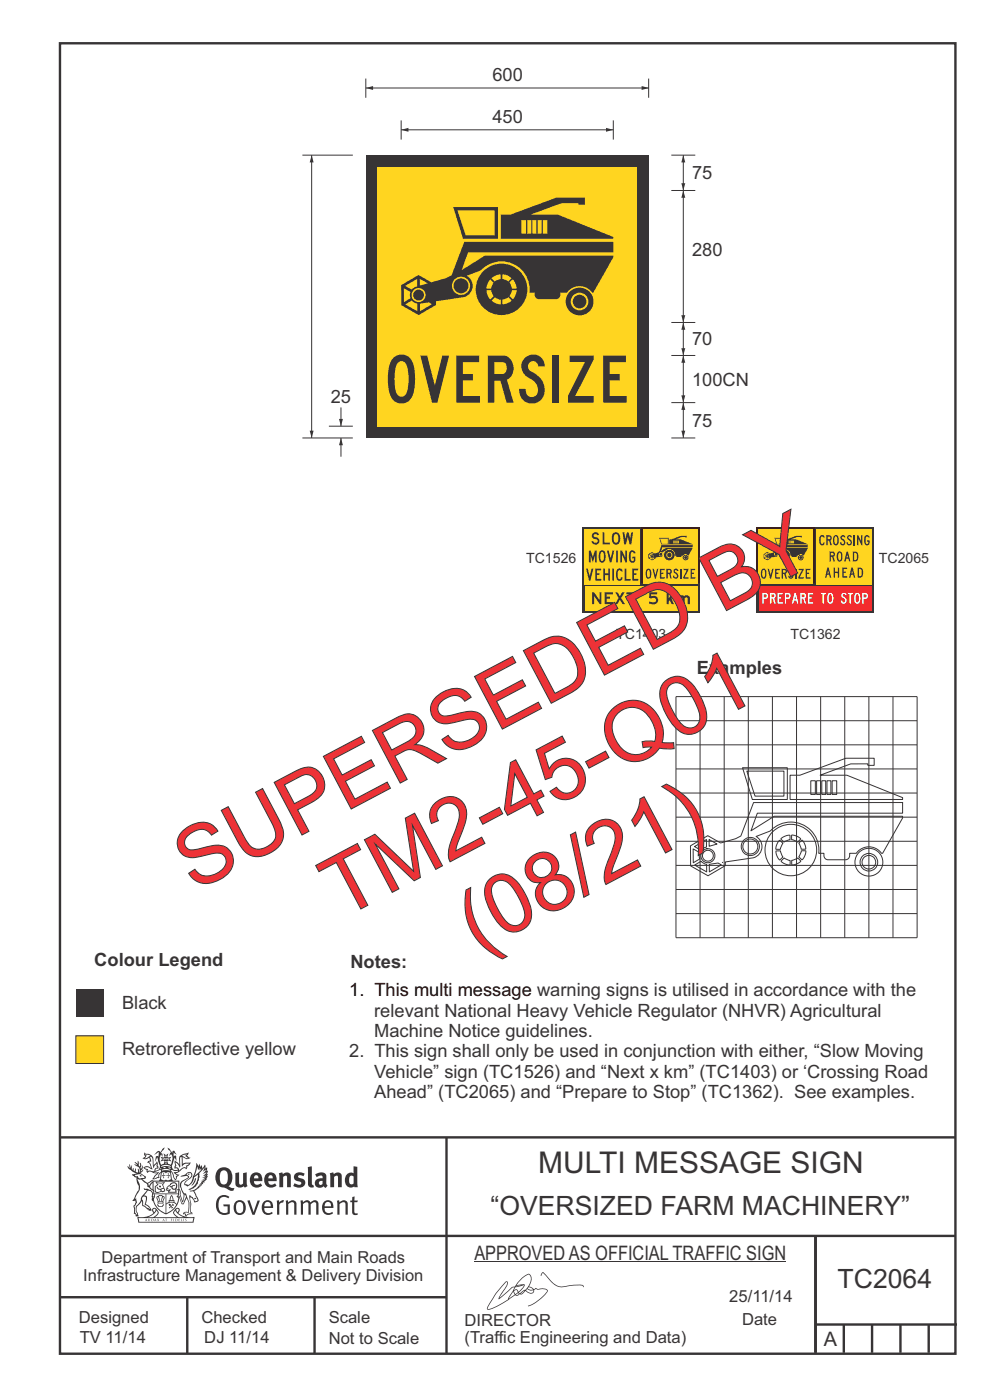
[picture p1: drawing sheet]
<svg xmlns="http://www.w3.org/2000/svg" width="210mm" height="297mm" viewBox="0 0 210 297" stroke-linecap="round" stroke-linejoin="round" font-family="sans-serif">
<g fill="none" stroke="#373435" stroke-width=".51">
<path d="M12.7 9.2h190v278h-190zM12.7 241.3h190M94.7 241.4v45.8M12.7 275.2h82M12.7 262.2h190.1M39.7 275.2v12M66.7 275.2v12M173 262.1v24.9M173 281h30M179 281v6M185 281v6M191 281v6"/>
<path d="M197 281v6"/>
</g>
<path d="M100.6 267.7h66.2" fill="none" stroke="#373435" stroke-width=".21"/>
<g fill="#373435">
<path d="M47 248.4a2.55 2.55 0 0 0 0 2.7l.3 .2a.81 .81 0 0 0 1-1v-.5a1.04 1.04 0 0 0-1.1-1.5zM46.3 248.1a1.82 1.82 0 0 1 2.1-.2 1.82 1.82 0 0 1 .9 1.8 2.29 2.29 0 0 1-.8 2l.7 .3h.5l-.2 .6a2.87 2.87 0 0 1-2-.7 2.12 2.12 0 0 1-1.7-3.1z" fill-rule="evenodd"/>
<path d="M49.9 248.9l.8-.2v2a.46 .46 0 0 0 .3 .6 .46 .46 0 0 0 .6-.3v-2.1l.7-.2v2.4l.2 .5-.5 .3-.3-.3a1.02 1.02 0 0 1-1.2 .3 1.02 1.02 0 0 1-.6-1.1z" fill-rule="evenodd"/>
<path d="M54 249.5l-.1 .5h.9a.49 .49 0 0 0-.2-.6 .49 .49 0 0 0-.6 .1zM53.4 249.1a1.34 1.34 0 0 1 1.6-.2 1.34 1.34 0 0 1 .6 1.5v.2h-1.7a.77 .77 0 0 0 .5 .8 .77 .77 0 0 0 .9-.4l.3 .5a1.59 1.59 0 0 1-2 .2 1.59 1.59 0 0 1-.5-2.1z" fill-rule="evenodd"/>
<path d="M57 249.5l-.1 .5h1a.49 .49 0 0 0-.2-.6 .49 .49 0 0 0-.7 .1zM56.4 249.1a1.34 1.34 0 0 1 1.6-.2 1.34 1.34 0 0 1 .7 1.5v.2h-1.8a.77 .77 0 0 0 .5 .8 .77 .77 0 0 0 .9-.4l.4 .5a1.59 1.59 0 0 1-2.1 .2 1.59 1.59 0 0 1-.5-2.1z" fill-rule="evenodd"/>
<path d="M59.2 248.9l.7-.2 .1 .4a.95 .95 0 0 1 1-.3 .95 .95 0 0 1 .7 .8v2.3h-.8v-2.3a.46 .46 0 0 0-.8 .1v2.2h-.8z" fill-rule="evenodd"/>
<path d="M62.6 249.1a1.75 1.75 0 0 1 2-.1l-.2 .5-.6-.2a.43 .43 0 0 0-.6 .3l.4 .3a1.04 1.04 0 0 1 1.2 1.1 1.04 1.04 0 0 1-1.4 1l-1.2-.4 .3-.6 1 .4 .4-.4a.88 .88 0 0 0-1-.5l-.4-.2-.1-.4z" fill-rule="evenodd"/>
<path d="M65.3 247.6l.8-.2 .1 3.8 .3 .2 .1 .4a.88 .88 0 0 1-1 0 .88 .88 0 0 1-.3-1z" fill-rule="evenodd"/>
<path d="M67.8 250.6a.43 .43 0 0 0-.1 .7 .43 .43 0 0 0 .7-.1v-.7zM66.8 249.1a1.7 1.7 0 0 1 2.4 .1v1.9l.3 .4-.4 .5-.5-.4a1.03 1.03 0 0 1-1.7-.1 1.03 1.03 0 0 1 .8-1.5h.7v-.4a.8 .8 0 0 0-1.2 .1z" fill-rule="evenodd"/>
<path d="M70 248.9l.7-.2 .1 .4a.95 .95 0 0 1 1-.3 .95 .95 0 0 1 .7 .8v2.3h-.8v-2.3a.46 .46 0 0 0-.8 .1v2.2h-.8z" fill-rule="evenodd"/>
<path d="M74.3 249.5a1.48 1.48 0 0 0 0 1.7h.5l.2-.1v-1.5l-.3-.2zM75 247.4l.8 .1 .1 4.4h-.7l-.1-.2a1.26 1.26 0 0 1-1.4 0 1.26 1.26 0 0 1-.5-1.3 1.29 1.29 0 0 1 .4-1.4 1.29 1.29 0 0 1 1.4-.1z" fill-rule="evenodd"/>
<path d="M46.4 253.9a1.72 1.72 0 0 1 2.3 0l-.3 .3a1.24 1.24 0 0 0-1.4-.2 1.24 1.24 0 0 0-.6 1.4 1.49 1.49 0 0 0 1.2 1.9l.7-.1v-1.3h-.8l-.1-.4h1.3v1.9a1.93 1.93 0 0 1-2.2 0 1.93 1.93 0 0 1-.7-2.2l.2-.8z" fill-rule="evenodd"/>
<path d="M50.4 255.1a1.65 1.65 0 0 0 .2 2.2 .99 .99 0 0 0 1-1.4 .78 .78 0 0 0-.4-.8 .78 .78 0 0 0-.8 0zM50 254.9a1.33 1.33 0 0 1 1.6-.1 1.33 1.33 0 0 1 .5 1.4 1.31 1.31 0 0 1-1.3 1.6 1.31 1.31 0 0 1-1.2-1.6v-.6z" fill-rule="evenodd"/>
<path d="M52.5 254.7l.4-.1 .9 2.6 .8-2.5h.5l-1.1 3h-.5z" fill-rule="evenodd"/>
<path d="M56.3 255.2l-.2 .7h1.3a.7 .7 0 0 0-.3-.8 .7 .7 0 0 0-.8 .1zM55.9 255a1.22 1.22 0 0 1 1.5-.2 1.22 1.22 0 0 1 .5 1.5h-1.8a.93 .93 0 0 0 .5 1 .93 .93 0 0 0 1.1-.2l.2 .3a1.43 1.43 0 0 1-1.8 .1 1.43 1.43 0 0 1-.6-1.7z" fill-rule="evenodd"/>
<path d="M58.7 254.7l.4-.1 .1 .5 .4-.4 .6-.1-.2 .5a.66 .66 0 0 0-.8 .7v1.9h-.4z" fill-rule="evenodd"/>
<path d="M60.6 254.7l.4-.1 .1 .5a.94 .94 0 0 1 1-.5 .94 .94 0 0 1 .8 .8v2.3h-.5l-.1-2.5a.81 .81 0 0 0-1.2 .3v2.2h-.4z" fill-rule="evenodd"/>
<path d="M63.7 254.7l.5-.1 .1 .5 .4-.3a.78 .78 0 0 1 1.1 .3 .9 .9 0 0 1 1-.5 .9 .9 0 0 1 .8 .8v2.3h-.5l-.1-2.5a.67 .67 0 0 0-1.1 .3v2.2h-.5v-2.4l-.4-.3-.7 .4v2.3h-.5z" fill-rule="evenodd"/>
<path d="M69 255.2l-.1 .7h1.3a.7 .7 0 0 0-.3-.8 .7 .7 0 0 0-.9 .1zM68.7 255a1.22 1.22 0 0 1 1.5-.2 1.22 1.22 0 0 1 .5 1.5h-1.8a.93 .93 0 0 0 .4 1 .93 .93 0 0 0 1.2-.2l.1 .3a1.44 1.44 0 0 1-1.7 .1 1.44 1.44 0 0 1-.6-1.7z" fill-rule="evenodd"/>
<path d="M71.4 254.7l.5-.1 .1 .5a.94 .94 0 0 1 1-.5 .94 .94 0 0 1 .8 .8v2.3h-.5l-.1-2.5a.81 .81 0 0 0-1.2 .3v2.2h-.4z" fill-rule="evenodd"/>
<path d="M74.7 253.9l.5-.1v.9h.7l-.1 .3h-.6v2.2l.1 .2h.5l.1 .3a.75 .75 0 0 1-1.2-.6v-2.1h-.4v-.3h.4z" fill-rule="evenodd"/>
<path d="M30.8 244.9l1.1 .3-.9 .5h-.4l.6-.5zM31.8 245.4h.2a2.44 2.44 0 0 1 .4 1.9l.1 .5 .7-1-.1 .6 .3 .3a.57 .57 0 0 0-.6 .7l-1-.1-.5 .2 .2-.5-.8-.3 .7-.1 .9 .5 .1-.1-.6-1.3-.2-.2h.5zM30.7 244.4l-.1 .5 .2 .4-.6 .4a1.04 1.04 0 0 0 1.4-.1l.2 .6-.3 .1-.2 .4a.94 .94 0 0 1 .8 1.1l-.2-.1a1.16 1.16 0 0 0-1.5-.1l.3 .4 .4 .2 .1 .5 .2 .1 .1-.2a.94 .94 0 0 1 1.1 .2l.8 .1-1.2 1.2a1.13 1.13 0 0 0 1.2-.2l.4-.1-.1-.4 .5-.8a.83 .83 0 0 0-.6 1.1l-.3-.1-.7 .4 1.1-1.4-.5 .1-.5-.1 1.3-.5-.1-.1-.9 .4v-.3l.2-.2 .3 .1 .1-.3-.2-.4v-.6l-.1-.4-.7 1v-.7a1.42 1.42 0 0 0-1.6-1.8z" fill-rule="evenodd"/>
<path d="M38.5 245.2l.5-.2 .7-.1-.6 .3 .8 .5h-.3zM38.3 245.5l.2-.1 .1 2a1.69 1.69 0 0 1 1.6-.6l-.8 .5 .1 .5a1.1 1.1 0 0 0-1.5 .6l-.1-.5-.2-.2h-.5l.3-.4-.3-.7a1.42 1.42 0 0 1 .8 1.1l.2-.1zM37.1 246.2l.1 1-.2 .3 .1 .4h.5l.1 .2a.96 .96 0 0 1-1.1-.1l-.1 .1a1.06 1.06 0 0 0 1.3 .2v.1a.72 .72 0 0 1-1 .2l.3 .5 .6 .2-.4 .2-.1 .6-.2-.3-.4-1.1-.4-.4 .4 .9a1.54 1.54 0 0 0 .7 1.2l.2-.3a.58 .58 0 0 1 .4-.8l.2-.1h-.3l-.5-.3 .9-.5a.93 .93 0 0 1 1.2-.5v.2l.2-.2 .1-.5a.99 .99 0 0 0 .7-.8l-1.3 .1-.3 .2-.1-1.4 .9 .4 .9-.3h-.4l-.5-.4 .4-.7-.6 .2a1.46 1.46 0 0 0-1.4 2.1v.4l-.2-.4z" fill-rule="evenodd"/>
<path d="M35.6 248.9l.2 .1-.1 .3 .4 .1h-.4v.6l-.1-.6h-.3l.3-.1z" fill-rule="evenodd"/>
<path d="M34.6 248.9l.2 .1v.3l.3 .1h-.3l-.1 .6v-.6h-.4l.4-.1z" fill-rule="evenodd"/>
<path d="M34.3 248.8a.57 .57 0 0 1 .9 .2 .57 .57 0 0 1 .9-.2l.2 1.4h-.2a.57 .57 0 0 1-.9 0 .69 .69 0 0 1-1.1 0zM34.2 248.1l-.3 2.1-.2 .4h3l-.2-.4-.3-2.1h-.2v.2l-.8-.1-.8 .1v-.2z" fill-rule="evenodd"/>
<path d="M34.2 252.4a.3 .3 0 0 0 .6 0 .3 .3 0 0 0-.6 0zM33.3 250.9l.3 .3-.3 .4a.79 .79 0 0 0 0 1.3l.8-.2-.1-.3a.55 .55 0 0 1-.7-.6l.1-.1 .2 .3 .3 .2 .8-.2-.4-.7 .4-.4-.7 .2zM33 250.7l1.1 .2 .9-.2-.4 .6 .4 1.2a.56 .56 0 0 1-.8 .3l-.2 .1a.73 .73 0 0 1-.9 .1 .73 .73 0 0 1-.3-1v-.4l.6-.4z" fill-rule="evenodd"/>
<path d="M35.6 251.8l.7-.4a.58 .58 0 0 1 1-.1 .58 .58 0 0 1-.4 .9l-.3-.3a.43 .43 0 0 1 .6-.4 .57 .57 0 0 0-.8 .2l-.2-.1-.3 .1 .4 .2a.55 .55 0 0 0 .9 .4v.5h-1.3l.3-.4-.1-.1-.6 .1 .2-.3-.2-.1zM35.4 251.8l-.1 .2a.39 .39 0 0 0 .2 .6h.3l-.2 .4h1.9l-.1-.8a.86 .86 0 0 0-.1-1.3 .86 .86 0 0 0-1.3 .4z" fill-rule="evenodd"/>
<path d="M36 254.8h.8v.2h-.8zM36.4 253.8l.2 .8h-.4zM36.4 253.5l-.3 .5-.1 .6h-.2v.4l-.7 .4 .2 .1a1.48 1.48 0 0 1 2.1 .2l.2-.1-.6-.5v-.5h-.2l-.1-.6z" fill-rule="evenodd"/>
<path d="M35.8 255.4l.4 .1 .1 .3 .3-.2-.2-.2a.38 .38 0 0 1 .5 .5l-.2-.2-.3 .2 .3 .2-.3 .3-.1-.4-.4 .4-.1-.2 .4-.3-.1-.1-.2 .1z" fill-rule="evenodd"/>
<path d="M34.5 254h.2v.2l-.2 .6h-.2zM33.6 255.3h.9v.2a.55 .55 0 0 1-.8 .4v-.2l-.2-.1zM33.4 254h.2l.2 .8h-.2zM33.6 255l.8-.1 .1 .2h-.8zM33.8 253.7h.5l-.2 1.1h-.1zM33.3 253.8l-.1 .3 .3 1.1a.48 .48 0 0 0-.1 .6 .48 .48 0 0 0 .5 .2h.5a.49 .49 0 0 0 .2-.8l.3-1.1-.1-.3a1.42 1.42 0 0 0-1.5 0z" fill-rule="evenodd"/>
<path d="M33.7 251.5l.4 .1 .1 .3h-.3z" fill-rule="evenodd"/>
<path d="M41.3 250.1l.3-.2-.2 .8-.6 .8h-.2l.5-.7z" fill-rule="evenodd"/>
<path d="M39.7 249l.3-.2 .5 .2a.88 .88 0 0 1-.6 1.1 1.22 1.22 0 0 0-.8 1.3l.5 .2a.72 .72 0 0 0 .9-.4l.5-.8 .2-.6 .8-.6v.2a2.85 2.85 0 0 1-2 2.9l.1 .1a2.13 2.13 0 0 0 1.9-1.5v-.3a2.01 2.01 0 0 0 .3-1.7l1.1-1.3-.4 1 .7-.5-.7 1 .8-.4-.8 .8 .7-.2-.9 .6 .8-.1-.8 .4h.7l-.8 .3 .3 .2h-.4l.2 .3h-.4l.2 .3h-.4l.1 .2h-.1a2.16 2.16 0 0 1-2 1.1l.1 .2 .4-.1a.76 .76 0 0 1 .7 .8l.5 1.2-.6 .2a1.45 1.45 0 0 0-1.1-1.3l.2 1.8-.1 1.8 .4 .3a1.07 1.07 0 0 0-1.2 .4v-.3l-.5-.2a.87 .87 0 0 1 1.1-.1v-.7a4.4 4.4 0 0 0-.6-3.1l-.1-.3h-.2a2.16 2.16 0 0 1-.7-2.2l.3-.4 1.2-.7a.55 .55 0 0 0-.4-.8zM37.8 252.4a.76 .76 0 0 1 .3 1.1l.6 1.6 .4-1.7 .2 .1a.61 .61 0 0 1-.1 .9l-.3 .8-.2 .1-.7-1.6-.3 .1a1.18 1.18 0 0 0 .1-1.4zM41.8 247.5l.2 .7 .3-.5v.6l.4-.5a1.9 1.9 0 0 1-1.2 1.4l-.3 .3zM38.2 249.6l1.4-.2 .2 .2v.3l-.5 .2a1.26 1.26 0 0 0-.9 1.9l.2 .7a1.84 1.84 0 0 1 .1 2.1l-.4-1.4a.96 .96 0 0 0-.4-1.2l-.4 .2a.78 .78 0 0 1 0 1.3l.1 .3h.4l.4 1.1a.38 .38 0 0 0 .2 .4 .38 .38 0 0 0 .4-.1l.6-1.2a2.94 2.94 0 0 1 .4 2.5l-.1 .4h-.8l-.3 .4v.2l.4-.1 .1 .4 .2 .1a1.02 1.02 0 0 1 1.3-.5v-.4l-.3-.1 .1-1.8-.3-1.3h.1a1.14 1.14 0 0 1 .8 1 .63 .63 0 0 0 .8-.2 .63 .63 0 0 0-.2-.9l-.6-1.2 .9-.6 .2-.4h.3l-.1-.2h.4l-.1-.3h.3l-.1-.3 .5-.1-.2-.2 .6-.4v-.2h-.2l.4-.5h-.3l.3-.5-.4 .1 .4-.5v-.3l-.3 .2 .2-.7-.1-.2-.4 .3v-.8l-.6 .8-.2-.8-.2 .5-.3-.7-.1 .6-.5-.8-.1 1.4-.6 1.8a1.81 1.81 0 0 1-1 1.5l-.6-.2a1.75 1.75 0 0 1 1.1-1.2 .75 .75 0 0 0 .1-1.3 .75 .75 0 0 0-1.2 .4z" fill-rule="evenodd"/>
<path d="M41.2 254.1h.3l.2 .2-.4 .1z" fill-rule="evenodd"/>
<path d="M29.4 258.4h11.6l-.1 .8h-11.4zM31.3 258.2l.5-.1a2.48 2.48 0 0 0 1.4-1.3l.3 .5-.5 .6-.5 .3zM32.5 256.6l.3-.2 .2 .1-.3 .7zM37.2 256.8a2.65 2.65 0 0 0 1.8 1.4h-1.1l-.5-.3-.5-.6zM37.4 256.5l.2-.1 .3 .2-.3 .6zM29.2 258.2l.1 1.2h11.8l.2-1.1-.2-.1a4.1 4.1 0 0 1-3.3-.9l.3-.4-.1-.6a1.06 1.06 0 0 0-1.3 1l.2 .4 .6 .5h-4.7l.3-.1a.84 .84 0 0 0 .6-.8 .84 .84 0 0 0-.5-.8l-.3-.2h-.5l-.1 .6 .3 .4a4.2 4.2 0 0 1-3.4 .9z" fill-rule="evenodd"/>
<path d="M31 258.7l.1 .2h-.2zM31 258.5l-.3 .6 .4-.2 .2 .2z" fill-rule="evenodd"/>
<path d="M31.3 258.6h.3v.4a.25 .25 0 0 0 .2-.1 .25 .25 0 0 0-.1-.3h.1a.29 .29 0 0 1 0 .4 .29 .29 0 0 1-.4 0 .29 .29 0 0 1 0-.4z" fill-rule="evenodd"/>
<path d="M32.2 258.6a.22 .22 0 0 1 .3 .2 .22 .22 0 0 1-.3 .2zM32 258.6l.1 .4a.33 .33 0 0 0 .4 0 .33 .33 0 0 0 0-.4 .33 .33 0 0 0-.5 0z" fill-rule="evenodd"/>
<path d="M32.9 258.7l.1 .2h-.2zM32.9 258.5l-.2 .6 .3-.2 .2 .2z" fill-rule="evenodd"/>
<path d="M33.3 258.6h.2l.1 .1 .2-.1-.2 .2 .2 .3-.3-.3-.1 .3h-.1l.2-.3z" fill-rule="evenodd"/>
<path d="M34.7 258.7l.1 .2h-.2zM34.7 258.5l-.3 .6 .4-.2 .2 .2z" fill-rule="evenodd"/>
<path d="M35 258.5h.5l-.2 .1v.5h-.2l.1-.5z" fill-rule="evenodd"/>
<path d="M36.2 258.6l.3-.1-.1 .1v.2h.1h-.1v.3h-.2z" fill-rule="evenodd"/>
<path d="M36.7 258.6h.2v.5h-.2z" fill-rule="evenodd"/>
<path d="M37.3 258.6a.22 .22 0 0 1 .3 .2 .22 .22 0 0 1-.3 .2zM37.1 258.6v.4a.33 .33 0 0 0 .5 0 .33 .33 0 0 0 0-.4 .33 .33 0 0 0-.5 0z" fill-rule="evenodd"/>
<path d="M37.8 258.6l.4-.1-.2 .1v.2h.1h-.1v.2l.2 .1h-.4z" fill-rule="evenodd"/>
<path d="M38.4 258.6h.2l-.1 .4 .2 .1h-.3z" fill-rule="evenodd"/>
<path d="M38.9 258.6h.2v.5h-.2z" fill-rule="evenodd"/>
<path d="M39.3 258.6h.2h-.1l.2 .3-.2 .2-.1-.1v-.1l.2 .1z" fill-rule="evenodd"/>
<path d="M34.2 247.4a1.51 1.51 0 0 1 2 .2 2.67 2.67 0 0 0-2.1 0zM35.7 247.6l.4 .1 .1 .3-.4-.1zM34.6 247.6h.5l.1 .2h-.4zM34 247.8l.3 .2h-.3zM34.9 246.9l.3-.2 .3 .2zM34.9 245.6l.2 .1v.3h-.2zM35 245.1l.2 .2 .2-.2-.1 .3h-.2zM35.1 246.3h.2l.1 .4-.2-.2-.2 .2zM35.3 245.7l.2-.1v.4h-.2zM34.4 245.7h.3l.1 .3-.4 .1 .2-.2zM35.7 245.7h.3l-.2 .2 .2 .2-.4-.1zM32.7 244.9l1-.5-.1 1-.2-.2-.3 .2-.3 1.1 .5-1 .3 .9a1.84 1.84 0 0 1 .2 1.7l.4 .1a2.48 2.48 0 0 1 2.2 0l.2-.2-.2-.7 .7-1.8 .4 .7-.2-1-.2-.1-.2 .3v-.9l.6 .4-.6-.8-.3 .1-.1 .4-.5-.9-.5-.3 .2 .5 .6 .5-.5 .8 .4-.4a2.06 2.06 0 0 1 0 2.3l-.5-.2-.2-.6 .1-.1 .8 .2-.4-.5 .4-.5-.7 .2-.2-.2 .2-.7-.5 .4-.5-.4 .2 .7-.2 .2-.7-.2 .4 .5-.4 .5 .8-.2 .1 .1-.2 .6-.5 .2a2.02 2.02 0 0 1 0-2.2l.3 .5-.1-.7-.3-.1 .8-1.2-.4 .3-.5 .8-.2-.3a.8 .8 0 0 0-.8 .5z" fill-rule="evenodd"/>
<path d="M29.2 250.1l.3 .1a.61 .61 0 0 1 .8 .4l.3 .2a.8 .8 0 0 1 .6 1l.4 .1 .5 .5a1 1 0 0 1 .5 1.1l-.1 .7v-.5h-.1a.96 .96 0 0 0-.8-1.3l-.2-.2h-.7l-.1-.1-.1 .1 .1 .3h.6l-1.2 1.3-.2 1-.4 .6a1.33 1.33 0 0 0-.5 1.8l.2 .5a1.26 1.26 0 0 1-.5-1.5l-.1-.3a1.56 1.56 0 0 0 .4-1.7l-.3 .2 .2-.5a3.2 3.2 0 0 0 .7-3zM30.4 253.9h.4a2.06 2.06 0 0 1-.1 1.6l.7 .5 .4 .4-.6-.1-.8-.6-.1-.9a.51 .51 0 0 1 .1-.9zM28.6 249.3a1.52 1.52 0 0 1 2.1 .5l-1.1 .2-.2-.1-.1-.4h-.5zM27.5 247v.8l-.3-.4h-.1a3.1 3.1 0 0 0 1.9 1.6l-1 .1 .5 .6 .5 .1 .1 1.1a1.84 1.84 0 0 1-.3 2.5l-.4 .9-.3 .4 .2 .1 .4-.1 .1 .4-.2 .5-.3 .2 .1 1.7h.2l.3 .5 .1 .1 .4-.1-.1-.5a1.3 1.3 0 0 1-.1-1.7l.9-1 .1 1.1 .6 .2 .5 .5 .1-.1 .2 .3h.5a1.85 1.85 0 0 0-1.2-1.4l.1-.3a1.39 1.39 0 0 0 0-1.4l-.5-.1 .5-.5a.66 .66 0 0 1 .9-.4 .66 .66 0 0 1 .3 .9l-.1 .4 .2-.1v.2l-.1 .3 .2 .5 .1-.3a2.24 2.24 0 0 0 .1-2.2 .73 .73 0 0 1-.7-.7 .73 .73 0 0 1 .6-.7v-.2a.94 .94 0 0 0-.9 .8 .48 .48 0 0 1-.1-.6 .48 .48 0 0 1 .5-.2l.5-.3a.51 .51 0 0 0-.8 .2l-.5 .2-1-.8h.6l.2-.5-1.2-.7 .5-.5v-.3l-.5 .4 .1-.2a.69 .69 0 0 0 .2-1v.4l-.2 .3v-1.1l-.3-.2 .1 .6-.1 .2-.4-1.3v.7l-.6-.4 .5 .7-.6-.2 .3 .3a1 1 0 0 1 .7 1.4l-.2-.8v.9l-.5-.2v-.8l-.2 .7-.2-.1-.1-.6-.2 .4-.2-.2 .1-.7-.2 .5z" fill-rule="evenodd"/>
<path d="M29.6 249.4l.2-.1 .3 .2z" fill-rule="evenodd"/>
<path d="M32.4 250.5h5.6v2l-.2-.1v-1.7h-5.2v2.5h5.2v-.8l.1 .2-.1 1.1v-.3h-2.5v4a4.1 4.1 0 0 0 2.6-3.6l.1-.1a4 4 0 0 1-2.8 3.9 4.2 4.2 0 0 1-2.8-4.7l.1 1.2 .1-.1a3.8 3.8 0 0 0 2.5 3.4v-4h-2.5l-.2-.9z" fill-rule="evenodd"/>
<circle cx="40" cy="249.1" r=".17"/>
</g>
<path d="M16.1 219.7h5.9v5.9h-5.9z" fill-rule="evenodd" fill="#ffd520" stroke="#373435" stroke-width=".21"/>
<path d="M16.1 209.8h5.9v5.9h-5.9z" fill-rule="evenodd" fill="#373435"/>
<path d="M144.9 85.4v7.5" fill="none" stroke="#373435" stroke-width=".21"/>
<g fill="#373435">
<path d="M144.5 91.4h.9l-.5 1.5z"/>
<path d="M144.9 85.4l.5 1.6h-.9z"/>
</g>
<path d="M144.9 75.4v10" fill="none" stroke="#373435" stroke-width=".21"/>
<g fill="#373435">
<path d="M144.5 83.9h.9l-.5 1.5z"/>
<path d="M144.9 75.4l.5 1.6h-.9z"/>
</g>
<path d="M85.1 27.5h45" fill="none" stroke="#373435" stroke-width=".21"/>
<g fill="#373435">
<path d="M128.6 27.1l1.5 .4-1.5 .5z"/>
<path d="M85.1 27.5l1.5-.4v.9z"/>
<path d="M77.6 32.9h60v60h-60z" fill-rule="evenodd"/>
</g>
<path d="M80.1 35.4h55v55h-55z" fill-rule="evenodd" fill="#ffd520"/>
<path d="M85.1 25.5v4.1M130.1 25.5v4.1M144.9 68.4v7M142.4 92.9h5.1M142.4 85.4h5.1" fill="none" stroke="#373435" stroke-width=".21"/>
<g fill="#373435">
<path d="M144.5 73.9h.9l-.5 1.5z"/>
<path d="M144.9 68.4l.5 1.6h-.9z"/>
</g>
<path d="M142.4 32.9h5.1M142.4 40.4h5.1M144.9 40.4v28M142.4 68.4h5.1M142.4 75.4h5.1" fill="none" stroke="#373435" stroke-width=".21"/>
<g fill="#373435">
<path d="M144.5 66.9h.9l-.5 1.5z"/>
<path d="M144.9 40.4l.5 1.6h-.9z"/>
</g>
<g fill="#373435">
<path d="M89.2 75.4h1.4l1.6 6.4 1.6-6.4h1.5l-2.5 10h-1.2z"/>
<path d="M96.8 75.4h4.9v1.4h-3.5v2.5h2.1v1.4h-2.1v3.3h3.6v1.4h-5z"/>
<path d="M111.4 75.9a2.46 2.46 0 0 1 2.7-.5 2.46 2.46 0 0 1 1.5 2.3h-1.4a1.12 1.12 0 0 0-1.8-.9 1.12 1.12 0 0 0 .3 2 4 4 0 0 1 2.3 5.7 2.75 2.75 0 0 1-3.2 .9 2.75 2.75 0 0 1-1.7-2.9h1.4a1.37 1.37 0 0 0 1.4 1.7 1.37 1.37 0 0 0 1.2-1.9 3.3 3.3 0 0 0-2.1-2.2 2.59 2.59 0 0 1-.6-4.2z"/>
<path d="M117.1 75.4h1.4v10h-1.4z"/>
<path d="M120.8 75.4h5.1v.9l-3.9 7.7h4v1.4h-5.5v-1.5l3.6-7.1h-3.3z"/>
<path d="M127.9 75.4h4.9v1.4h-3.5v2.5h2.1v1.4h-2.1v3.3h3.6v1.4h-5z"/>
<path d="M83.6 75.8a6.1 6.1 0 0 0-1.3 4.6 6.2 6.2 0 0 0 1.3 4.6 2.56 2.56 0 0 0 4.1-1.7 10.5 10.5 0 0 0-.5-7 2.48 2.48 0 0 0-3.6-.5zM84.4 76.9a1.17 1.17 0 0 1 1.3-.2 1.17 1.17 0 0 1 .7 1.1l.3 2.6a5.8 5.8 0 0 1-.8 3.5 1.27 1.27 0 0 1-1.4 0 1.27 1.27 0 0 1-.6-1.2 11.7 11.7 0 0 1 .3-5.4z"/>
<path d="M103.5 75.4v10h1.3v-4.6h1.3l1.4 4.6h1.4l-1.4-4.9a2.78 2.78 0 0 0 1.4-2.8 2.78 2.78 0 0 0-2.1-2.3zM104.8 76.8h1.8a1.18 1.18 0 0 1 .8 1.9 .87 .87 0 0 1-.8 .6h-1.8z"/>
</g>
<path d="M77.6 18.7h60" fill="none" stroke="#373435" stroke-width=".21"/>
<g fill="#373435">
<path d="M136.1 18.3l1.5 .4-1.5 .4z"/>
<path d="M77.6 18.7l1.5-.4v.8z"/>
</g>
<path d="M77.6 16.7v4M137.6 16.7v4M72.3 86.4v4" fill="none" stroke="#373435" stroke-width=".21"/>
<path d="M71.9 88.9h.8l-.4 1.5z" fill="#373435"/>
<path d="M72.3 92.9v4" fill="none" stroke="#373435" stroke-width=".21"/>
<path d="M72.3 92.9l.4 1.6h-.8z" fill="#373435"/>
<path d="M64.1 32.9h10.7M66.1 32.9v60M64.1 92.9h10.7M69.8 90.4h5" fill="none" stroke="#373435" stroke-width=".21"/>
<g fill="#373435">
<path d="M65.7 91.4h.8l-.4 1.5z"/>
<path d="M66.1 32.9l.4 1.6h-.8z"/>
</g>
<path d="M144.9 32.9v7.5" fill="none" stroke="#373435" stroke-width=".21"/>
<g fill="#373435">
<path d="M144.5 38.9h.9l-.5 1.5z"/>
<path d="M144.9 32.9l.5 1.6h-.9z"/>
<path d="M120 64a2.95 2.95 0 0 0 5.9 0 2.95 2.95 0 0 0-5.9 0zM85.1 60.5l3.7-2.2 2.7 1.6 3.2-.9 1.1-.6 2.7-7.1h31.6v2.3h-30.8l-1.4 3.7 5-3.1h27.2v.4l-4.2 7.5h-.3a3.3 3.3 0 0 0-5.3 0h-1.4a1.04 1.04 0 0 1-.9 1.3h-3.7a1 1 0 0 1-.9-1.3h-1.1a6 6 0 0 0-3.4-6.1 6 6 0 0 0-6.9 1.3l-3 1.2a2.46 2.46 0 0 1 1.2 2.7 2.46 2.46 0 0 1-2.3 1.9l-5.4 .8v.8l-3.7 2.1-3.7-2.1zM121.5 64a1.45 1.45 0 0 0 2.9 0 1.45 1.45 0 0 0-2.9 0zM121.1 64a1.87 1.87 0 0 1 3.7 0 1.87 1.87 0 0 1-3.7 0zM100.9 61.4a5.5 5.5 0 0 0 10.9 0 5.5 5.5 0 0 0-10.9 0zM104 59.4l.7 .6-.5 1.2h-.9l.1-1zM103.3 61.6h.9l.5 1.3-.6 .6a2.12 2.12 0 0 1-.8-1.9zM105 63.1l1.2 .5v.9a2.14 2.14 0 0 1-1.9-.8zM106.6 63.6l1.3-.5 .6 .6a2.14 2.14 0 0 1-1.9 .8zM108.6 61.5h.9a2.13 2.13 0 0 1-.8 1.9l-.6-.6zM108.1 59.9l.6-.6a2.12 2.12 0 0 1 .8 1.9h-.9zM106.5 58.3a2.14 2.14 0 0 1 1.9 .8l-.6 .6-1.3-.5zM104.3 59l.9-.6 .7-.2 .3 .1v.9l-1.3 .5zM96.5 59.2l-.5 .8a1.93 1.93 0 0 0 1.9 2.6 1.93 1.93 0 0 0 1.8-1.7 1.93 1.93 0 0 0-1.4-2.1h-.9zM85.9 60.7l2.6-1.5v1.6l-.7 .2-.5 .4zM85.7 61.1l1.4 .8-.2 .7 .2 .7-1.4 .8zM86 64.6l1.4-.8 .5 .4 .6 .2v1.6zM89.1 64.4l1.8-.3 .7 .4-2.5 1.5zM89 59.2l1.7 .9-1.6 .5zM96.7 59.5l-.3 .3a1.59 1.59 0 0 0 .8 2.3 1.59 1.59 0 0 0 2.1-1.1 1.59 1.59 0 0 0-1.4-1.9h-.5zM87.6 62.6a1.15 1.15 0 0 0 2.3 0 1.15 1.15 0 0 0-2.3 0zM87.3 62.6a1.5 1.5 0 0 1 3 0 1.5 1.5 0 0 1-3 0zM106.2 45.5h2.1l9.7-3.6 1.1 1.2-6.5 2.4h5.7l11.8 4.8v.4h-23.9zM118 41.9h6.1v1.5h-1.4v-.3h-3.6zM111.9 46.7v2.9h.8v-2.9zM110.6 46.7v2.9h1v-2.9zM113 46.7v2.9h.8v-2.9zM114 46.7v2.9h.9v-2.9zM115.1 46.7v2.9h1v-2.9zM96.1 43.9l2.1 6.8h7.4v-6.8zM97 44.6h7.9v5.3h-6.1z" fill-rule="evenodd"/>
</g>
<g fill="none" stroke="#373435" stroke-width=".21">
<path d="M146.5 179.4l3.6-2.1 2.8 1.5 3.1-.9 1.1-.5 2.7-7.1h31.7v2.2h-30.9l-1.3 3.8 4.9-3.1h27.3v.3l-4.3 7.5h-.2a3.3 3.3 0 0 0-5.4 0h-1.4a1.04 1.04 0 0 1-.8 1.4h-3.7a1 1 0 0 1-.9-1.4h-1.1a6 6 0 0 0-3.5-6.1 6 6 0 0 0-6.8 1.4l-3 1.1a2.46 2.46 0 0 1 1.2 2.8 2.46 2.46 0 0 1-2.4 1.9l-5.3 .8v.7l-3.7 2.2-3.7-2.1zM147.3 179.6l2.5-1.5 .1 1.6-.8 .3-.4 .4zM150.4 178.1l1.7 1-1.7 .4zM157.5 162.9h9.5v6.7h-7.4zM157.8 178.2l1-.5h.9a1.93 1.93 0 0 1 1.4 2.2 1.93 1.93 0 0 1-1.9 1.6 1.92 1.92 0 0 1-1.9-2.6zM158.1 178.4l.6-.3 .6-.1a1.59 1.59 0 0 1 1.4 2 1.59 1.59 0 0 1-2.1 1 1.59 1.59 0 0 1-.8-2.2zM158.4 163.6h7.9v5.3h-6.1zM165.3 178.3l.8 .6-.6 1.3h-.9l.2-1.1zM165.7 177.9l.8-.5 .7-.2 .4 .1v.8l-1.3 .6zM167.6 164.5h2.1l9.7-3.6h6v1.5h-1.3v-.4l-3.7 .1-6.4 2.4h5.6l11.9 4.7v.4h-23.9zM167.9 177.2a2.14 2.14 0 0 1 1.9 .8l-.6 .7-1.3-.6zM169.4 178.9l.7-.7a2.12 2.12 0 0 1 .7 2h-.8z"/>
<path d="M172 165.6h1v2.9h-1zM173.2 165.6h.9v2.9h-.9zM174.3 165.6h.9v2.9h-.9zM175.4 165.6h.8v2.9h-.8zM176.5 165.6h1v2.9h-1zM147 180.1l1.4 .8-.1 .6 .1 .7-1.3 .8zM147.3 183.5l1.4-.8 .5 .4 .7 .3v1.6zM150.5 183.4l1.8-.3 .7 .4-2.5 1.5zM153.2 183h.1M164.7 180.5h.9l.5 1.3-.7 .6a2.12 2.12 0 0 1-.7-1.9zM166.3 182l1.3 .6v.8a2.14 2.14 0 0 1-1.9-.8zM167.9 182.5l1.3-.5 .7 .6a2.14 2.14 0 0 1-2 .8z"/>
<path d="M170 180.5h.9a2.13 2.13 0 0 1-.8 1.9l-.7-.6z"/>
<circle cx="150.2" cy="181.5" r="1.15"/>
<circle cx="150.2" cy="181.5" r="1.49"/>
<circle cx="167.7" cy="180.3" r="5.5"/>
<circle cx="184.3" cy="182.9" r="1.45"/>
<circle cx="184.3" cy="182.9" r="2.95"/>
<circle cx="184.3" cy="182.9" r="1.87"/>
</g>
<path d="M160.4 111.8h12.5v12.5h-12.5z" fill-rule="evenodd" fill="#1f1a17"/>
<path d="M172.9 111.8h12.5v12.5h-12.5z" fill-rule="evenodd" fill="#373435"/>
<path d="M173.2 112.3h11.7v11.5h-11.7z" fill-rule="evenodd" fill="#bdbfc1"/>
<path d="M160.4 123.8h25v6.2h-25z" fill-rule="evenodd" fill="#373435"/>
<path d="M160.9 124.3h24v5.2h-24z" fill-rule="evenodd" fill="#f32c2e"/>
<g fill="#fefefe">
<path d="M164.9 125.8h1.1v.3h-.8v.6h.5v.3h-.5v.7h.9v.4h-1.2z"/>
<path d="M171.4 125.8h1.1v.3h-.8v.6h.5v.3h-.5v.7h.8v.4h-1.1z"/>
<path d="M174.1 125.8h1.1v.3h-.4v2h-.3v-2h-.4z"/>
<path d="M178.6 125.9a.56 .56 0 0 1 .7-.1 .56 .56 0 0 1 .3 .5h-.3a.25 .25 0 0 0-.3-.3 .25 .25 0 0 0-.2 .3v.1a.93 .93 0 0 1 .5 1.6 .63 .63 0 0 1-.7 0 .63 .63 0 0 1-.3-.6h.4a.35 .35 0 0 0 .5 .3 .35 .35 0 0 0 0-.6 .78 .78 0 0 1-.6-1.2z"/>
<path d="M179.8 125.8h1.2v.3h-.4v2h-.4v-2h-.4z"/>
<path d="M161.7 125.8v2.3h.3v-1a.68 .68 0 0 0 .9-.5 .68 .68 0 0 0-.5-.8zM162 126.1h.4a.35 .35 0 0 1 .2 .3 .35 .35 0 0 1-.2 .3h-.4z"/>
<path d="M163.3 125.8v2.3h.3v-1.1h.3l.3 1.1h.4l-.4-1.2a.64 .64 0 0 0 .4-.6 .64 .64 0 0 0-.5-.5zM163.6 126.1l.6 .1-.1 .4-.5 .1z"/>
<path d="M166.5 125.8v2.3h.3v-1a.68 .68 0 0 0 .9-.5 .68 .68 0 0 0-.6-.8zM166.8 126.1h.4a.35 .35 0 0 1 .2 .3 .35 .35 0 0 1-.2 .3h-.4z"/>
<path d="M168.7 126.5l.1 .6h-.3zM168.5 125.8l-.5 2.3h.3l.1-.7h.5l.2 .7h.3l-.6-2.3z"/>
<path d="M169.8 125.8v2.3h.3v-1.1h.3l.3 1.1h.3l-.3-1.2a.64 .64 0 0 0 .3-.6 .64 .64 0 0 0-.5-.5zM170.1 126.1l.5 .1v.4l-.5 .1z"/>
<path d="M175.8 125.8a1.85 1.85 0 0 0 0 2.2h.6a1.72 1.72 0 0 0-.1-2.2zM176 126.1l.1-.1a1.27 1.27 0 0 1 0 1.8 1.36 1.36 0 0 1-.1-1.7z"/>
<path d="M181.6 125.8a1.85 1.85 0 0 0 0 2.2h.5a1.72 1.72 0 0 0 0-2.2zM181.7 126.1l.1-.1a1.27 1.27 0 0 1 0 1.8 1.36 1.36 0 0 1-.1-1.7z"/>
<path d="M182.9 125.8v2.3h.3v-1a.68 .68 0 0 0 .9-.5 .68 .68 0 0 0-.6-.8zM183.2 126.1h.4a.35 .35 0 0 1 .2 .3 .35 .35 0 0 1-.2 .3h-.4z"/>
</g>
<path d="M173.2 112.2h11.7v11.7h-11.7z" fill-rule="evenodd" fill="#ffd520"/>
<g fill="#373435">
<path d="M174.1 113.6h.6l.2 .5h-.3v-.2a.44 .44 0 0 0-.5 .1 .44 .44 0 0 0 0 .6 .69 .69 0 0 0 .3 .8l.2-.3h.3a.56 .56 0 0 1-.5 .6 .56 .56 0 0 1-.6-.6v-.2a1.43 1.43 0 0 1 .3-1.3z"/>
<path d="M178.4 113.6l.6-.1 .3 .5h-.3a.23 .23 0 0 0-.2-.2 .23 .23 0 0 0-.2 .2v.2a.81 .81 0 0 1 .7 .6 .81 .81 0 0 1-.4 .9l-.4-.1-.3-.2v-.4h.3a.32 .32 0 0 0 .4 .4 .32 .32 0 0 0 0-.6 .76 .76 0 0 1-.5-1.2z"/>
<path d="M179.8 113.6l.6-.1 .3 .5h-.3a.23 .23 0 0 0-.2-.2 .23 .23 0 0 0-.2 .2v.2a.81 .81 0 0 1 .7 .6 .81 .81 0 0 1-.4 .9l-.5-.1-.2-.2v-.4h.3a.32 .32 0 0 0 .4 .4 .32 .32 0 0 0 0-.6 .76 .76 0 0 1-.5-1.2z"/>
<path d="M176 117v2.1h.2v-1h.3l.3 1h.3l-.3-1a.59 .59 0 0 0 .3-.6 .59 .59 0 0 0-.4-.5zM176.2 117.3l.6 .1-.1 .4h-.5z"/>
<path d="M177.8 117a1.72 1.72 0 0 0 0 2.1h.6a1.6 1.6 0 0 0-.1-2.1zM178 117.3l.1-.1a1.18 1.18 0 0 1 0 1.7 1.26 1.26 0 0 1-.1-1.6z"/>
<path d="M179.7 117.7l.2 .5h-.3zM179.6 117l-.5 2.1h.3l.1-.6h.5l.1 .6h.3l-.5-2.1z"/>
<path d="M180.9 117v2.1a.87 .87 0 0 0 1-.3 1.46 1.46 0 0 0-.3-1.8zM181.2 117.3a.78 .78 0 0 1 .5 1.2 .39 .39 0 0 1-.5 .3z"/>
<path d="M175.3 113.5v2.2h.3v-1h.2l.3 1h.3l-.3-1.1a.59 .59 0 0 0 .3-.6 .59 .59 0 0 0-.4-.5zM175.6 113.8l.5 .1-.1 .5h-.4z"/>
<path d="M177 113.6a1.72 1.72 0 0 0 0 2h.6a1.6 1.6 0 0 0-.1-2.1zM177.2 113.8h.1a1.18 1.18 0 0 1 0 1.6 1.26 1.26 0 0 1-.1-1.6z"/>
</g>
<path d="M181.2 113.5v2.2" fill="none" stroke="#373435" stroke-width=".3"/>
<g fill="#373435">
<path d="M181.8 113.5h.3l.5 1.3v-1.3h.4v2.2h-.3l-.6-1.4v1.4h-.3z"/>
<path d="M183.5 113.7a.55 .55 0 0 1 .6-.2 .55 .55 0 0 1 .4 .5h-.3l-.2-.2-.3 .1-.1 .7 .1 .7 .2 .1 .2-.1 .1-.4h-.3v-.3h.6v.5a.6 .6 0 0 1-.7 .6 .6 .6 0 0 1-.5-.8z"/>
<path d="M176.8 120.4h.3v.9h.6v-.9h.3v2.1h-.3v-.9h-.6v.9h-.3z"/>
<path d="M178.7 120.4h1v.3h-.8v.5h.5v.3h-.5v.7h.8v.3h-1z"/>
<path d="M175.6 121.1l.2 .5h-.3zM175.5 120.4l-.5 2.1h.3l.1-.6h.5l.1 .6h.3l-.5-2.1z"/>
<path d="M180.7 121.1l.2 .5h-.3zM180.6 120.4l-.5 2.1h.3l.1-.6h.5l.1 .6h.3l-.5-2.1z"/>
<path d="M181.9 120.4v2.1a.87 .87 0 0 0 1.1-.3 1.46 1.46 0 0 0-.4-1.8zM182.2 120.7a.78 .78 0 0 1 .6 1.2 .39 .39 0 0 1-.6 .3z"/>
</g>
<path d="M160.9 112.3h11.5v11.5h-11.5z" fill-rule="evenodd" fill="#ffd520"/>
<g fill="#373435">
<path d="M162.8 120.7h.3l.4 1.3 .3-1.3h.3l-.5 2h-.3z"/>
<path d="M164.4 120.7h1v.3h-.7v.5h.4v.3h-.4v.7h.8v.2h-1.1z"/>
<path d="M167.4 120.8l.6-.1 .3 .4h-.3a.23 .23 0 0 0-.2-.2 .23 .23 0 0 0-.2 .2v.2a.8 .8 0 0 1 .7 .6 .8 .8 0 0 1-.4 .9l-.4-.1-.2-.2-.1-.4h.3a.32 .32 0 0 0 .4 .3 .32 .32 0 0 0 0-.5 .74 .74 0 0 1-.5-1.1z"/>
<path d="M161.7 120.7a1.68 1.68 0 0 0 0 2h.6a1.57 1.57 0 0 0-.1-2zM161.9 121l.1-.1a1.15 1.15 0 0 1 0 1.6 1.24 1.24 0 0 1-.1-1.5z"/>
<path d="M165.8 120.7v2h.3v-.9h.3l.2 .9h.3l-.3-1a.58 .58 0 0 0 .3-.6 .58 .58 0 0 0-.4-.4zM166.1 121h.5l-.1 .5h-.4z"/>
</g>
<path d="M168.8 120.7v2" fill="none" stroke="#373435" stroke-width=".29"/>
<g fill="#373435">
<path d="M169.4 120.7h1.1l-.8 1.8h.8v.2h-1.2v-.3l.8-1.4h-.7z"/>
<path d="M170.9 120.7h1v.3h-.7v.5h.4v.3h-.4v.7h.7v.2h-1z"/>
</g>
<path d="M169.2 118.3a.65 .65 0 0 0 1.3 0 .65 .65 0 0 0-1.3 0zM162 117.6l.7-.5 .6 .3 .9-.3 .6-1.5h6.5v.5h-6.4l-.3 .8 1.1-.7h5.6l-.8 1.7a.75 .75 0 0 0-1.2 0h-.3l-.2 .3h-.7l-.2-.3h-.3a1.24 1.24 0 0 0-.7-1.3 1.24 1.24 0 0 0-1.4 .3l-.6 .2 .2 .3a.51 .51 0 0 1-.5 .7l-1.1 .2v.1a.87 .87 0 0 1-1.5 .1zM169.6 118.3a.3 .3 0 0 0 .6 0 .3 .3 0 0 0-.6 0zM169.5 118.3a.39 .39 0 0 1 .7 0 .39 .39 0 0 1-.7 0zM165.3 117.7a1.14 1.14 0 0 0 2.2 0 1.14 1.14 0 0 0-2.2 0zM165.9 117.4h.2l-.2 .3h-.1zM165.8 117.8h.2l.1 .2-.2 .2zM166.1 118.1l.3 .1v.2l-.4-.1zM166.4 118.2l.3-.1 .1 .1-.3 .2zM166.9 117.8h.2l-.2 .4-.1-.2zM166.8 117.4l.2-.1 .1 .4h-.2zM166.4 117.1l.4 .2-.1 .1-.3-.1zM166 117.2l.4-.1v.2l-.3 .1zM164.3 117.3l-.1 .2a.4 .4 0 0 0 .4 .5 .4 .4 0 0 0 .4-.4 .4 .4 0 0 0-.3-.4zM162.2 117.6l.5-.3v.3l-.3 .2zM162.1 117.7l.3 .2v.2l-.3 .2zM162.2 118.4l.2-.2 .3 .2v.3zM162.8 118.4h.5l-.5 .3zM162.8 117.3l.3 .2-.3 .1zM164.4 117.4h-.1a.33 .33 0 0 0 .2 .5 .33 .33 0 0 0 .4-.2 .33 .33 0 0 0-.3-.4zM162.5 118a.25 .25 0 0 0 .5 0 .25 .25 0 0 0-.5 0zM162.4 118a.35 .35 0 0 1 .7 0 .35 .35 0 0 1-.7 0zM166.4 114.4h.4l2-.7 .3 .2-1.4 .5h1.2l2.4 1.1h-4.9zM168.8 113.7h1.3v.3l-1-.1zM167.5 114.7v.6h.2v-.6zM167.3 114.7v.6h.2v-.6zM167.8 114.7v.6h.2v-.6zM168 114.7v.6h.2v-.6zM168.2 114.7v.6h.2v-.6zM164.3 114.1l.4 1.4h1.6v-1.4zM164.5 114.3h1.6v1.1h-1.3z" fill-rule="evenodd" fill="#373435"/>
<path d="M136 111.8h12.5v12.5h-12.5z" fill-rule="evenodd" fill="#1f1a17"/>
<path d="M123.5 111.8h12.5v12.5h-12.5z" fill-rule="evenodd" fill="#373435"/>
<path d="M124 112.3h11.7v11.5h-11.7z" fill-rule="evenodd" fill="#bdbfc1"/>
<path d="M123.5 123.8h25v6.2h-25z" fill-rule="evenodd" fill="#373435"/>
<path d="M124 112.2h11.7v11.7h-11.7z" fill-rule="evenodd" fill="#ffd520"/>
<g fill="#373435">
<path d="M124.3 120.6l.6 2.6h.3l.7-2.6h-.4l-.4 1.7-.4-1.7zM126.3 120.6v2.6h1.2v-.4h-.9v-.8h.6v-.4h-.6v-.6h.9v-.4zM128 120.6v2.6h.3v-1.2h.7v1.2h.4v-2.6h-.4v1.1h-.7v-1.1zM129.9 120.6v2.6h.4v-2.6zM131 120.7a1.95 1.95 0 0 0 .2 2.5 .65 .65 0 0 0 .9-.7h-.4l-.2 .4a1.13 1.13 0 0 1-.4-1.5 .34 .34 0 0 1 .2-.5 .34 .34 0 0 1 .4 .3h.4a.65 .65 0 0 0-.4-.6 .65 .65 0 0 0-.7 .1zM132.5 120.6v2.6h1.3v-.4h-.9v-2.2zM134.1 120.6v2.6h1.3v-.4h-.9v-.8h.5v-.4h-.5v-.6h.9v-.4z" fill-rule="evenodd"/>
<path d="M124.9 116.8v2.5h.4v-1.4l.5 1.4 .4-1.4v1.4h.4v-2.5h-.4l-.4 1.4-.5-1.4zM127.3 116.9a2.04 2.04 0 0 0 .2 2.5 .94 .94 0 0 0 1-1.3 .89 .89 0 0 0-.2-1 .89 .89 0 0 0-1-.2zM127.6 117.1h.1a1.42 1.42 0 0 1 0 1.9 1.43 1.43 0 0 1-.1-1.9zM128.7 116.8l.7 2.5h.3l.6-2.5h-.4l-.4 1.6-.4-1.6zM130.7 116.8v2.5h.4v-2.5zM131.6 116.8v2.5h.3v-1.6l.8 1.6h.3v-2.5h-.4v1.5l-.7-1.5zM133.8 116.8a2.03 2.03 0 0 0 .1 2.6h.4l.4-.3 .1-1h-.7v.4h.3v.3l-.2 .2a.67 .67 0 0 1-.4-1l.2-.8 .3-.1 .1 .3h.4a.66 .66 0 0 0-1-.6z" fill-rule="evenodd"/>
<path d="M125.8 113.1a.79 .79 0 0 0-.1 1 .79 .79 0 0 0 .8 .3 .44 .44 0 0 1-.1 .8 .44 .44 0 0 1-.6-.4l-.4 .1a.85 .85 0 0 0 1.4 .5 .85 .85 0 0 0-.2-1.4 .38 .38 0 0 1-.6-.2 .38 .38 0 0 1 .2-.5l.5 .3 .4-.1a.76 .76 0 0 0-1.3-.4zM127.8 112.9v2.6h1.6v-.4h-1.2v-2.2zM130.2 113a1.63 1.63 0 0 0 .3 2.5 1.25 1.25 0 0 0 1-1.8 .87 .87 0 0 0-1.3-.7zM130.4 113.4a.48 .48 0 0 1 .6 0 .48 .48 0 0 1 .1 .5 .81 .81 0 0 1-.4 1.2 1.2 1.2 0 0 1-.3-1.7zM132 112.9l.4 2.6h.4l.4-1.6 .4 1.6h.3l.4-2.6h-.4l-.2 1.4-.3-1.4h-.4l-.4 1.4-.2-1.4z" fill-rule="evenodd"/>
</g>
<path d="M136.5 112.3h11.5v11.5h-11.5z" fill-rule="evenodd" fill="#ffd520"/>
<g fill="#373435">
<path d="M138.4 120.7h.3l.3 1.3 .4-1.3h.3l-.6 2h-.2z"/>
<path d="M140 120.7h1v.3h-.7v.5h.4v.3h-.4v.7h.7v.2h-1z"/>
<path d="M143 120.8l.6-.1 .3 .4h-.3a.23 .23 0 0 0-.2-.2 .23 .23 0 0 0-.3 .2l.1 .2a.8 .8 0 0 1 .7 .6 .8 .8 0 0 1-.4 .9l-.5-.1-.2-.2-.1-.4h.3a.32 .32 0 0 0 .5 .3 .32 .32 0 0 0 0-.5 .74 .74 0 0 1-.5-1.1z"/>
<path d="M137.3 120.7a1.68 1.68 0 0 0 0 2h.5a1.57 1.57 0 0 0 0-2zM137.4 121l.2-.1a1.15 1.15 0 0 1 0 1.6 1.24 1.24 0 0 1-.2-1.5z"/>
<path d="M141.4 120.7v2h.3v-.9h.2l.3 .9h.3l-.3-1a.58 .58 0 0 0 .3-.6 .58 .58 0 0 0-.4-.4zM141.7 121h.5l-.1 .5h-.4z"/>
</g>
<path d="M144.4 120.7v2" fill="none" stroke="#373435" stroke-width=".29"/>
<g fill="#373435">
<path d="M145 120.7h1l-.8 1.8h.9v.2h-1.2v-.3l.8-1.4h-.7z"/>
<path d="M146.5 120.7h1v.3h-.7v.5h.4v.3h-.4v.7h.7v.2h-1z"/>
</g>
<path d="M144.8 118.3a.62 .62 0 0 0 1.2 0 .62 .62 0 0 0-1.2 0zM137.5 117.6l.8-.5 .6 .3 .9-.3 .5-1.5h6.6v.5h-6.4l-.3 .8 1-.7h5.7l-.9 1.7a.75 .75 0 0 0-1.1 0h-.3l-.2 .3h-.8l-.2-.3h-.2a1.24 1.24 0 0 0-.7-1.3 1.24 1.24 0 0 0-1.4 .3l-.7 .2 .3 .3a.51 .51 0 0 1-.5 .7l-1.1 .2v.1a.87 .87 0 0 1-1.5 .1zM145.1 118.3a.3 .3 0 0 0 .6 0 .3 .3 0 0 0-.6 0zM145 118.3a.4 .4 0 0 1 .8 0 .4 .4 0 0 1-.8 0zM140.8 117.7a1.15 1.15 0 0 0 2.3 0 1.15 1.15 0 0 0-2.3 0zM141.4 117.4h.2l-.1 .3h-.2zM141.3 117.8h.2l.1 .2-.1 .2zM141.7 118.1l.2 .1v.2l-.3-.1zM142 118.2l.3-.1 .1 .1-.3 .2zM142.4 117.8h.2l-.1 .4-.2-.2zM142.3 117.4l.2-.1 .1 .4h-.2zM142 117.1l.4 .2-.1 .1-.3-.1zM141.6 117.2l.3-.1v.2l-.2 .1zM139.9 117.3l-.1 .2a.4 .4 0 0 0 .4 .5 .4 .4 0 0 0 .4-.4 .4 .4 0 0 0-.3-.4zM137.7 117.6l.5-.3v.3l-.2 .2zM137.7 117.7l.3 .2v.2l-.3 .2zM137.7 118.4l.3-.2 .3 .2v.3zM138.4 118.4h.5l-.5 .3zM138.4 117.3l.3 .2-.3 .1zM139.9 117.4a.33 .33 0 0 0 .2 .5 .33 .33 0 0 0 .4-.2 .33 .33 0 0 0-.3-.4zM138.1 118a.25 .25 0 0 0 .5 0 .25 .25 0 0 0-.5 0zM138 118a.31 .31 0 0 1 .6 0 .31 .31 0 0 1-.6 0zM141.9 114.4h.5l2-.7 .2 .2-1.3 .5h1.2l2.4 1.1h-5zM144.4 113.7h1.3v.3l-1.1-.1zM143.1 114.7v.6h.2v-.6zM142.9 114.7v.6h.2v-.6zM143.3 114.7v.6h.2v-.6zM143.6 114.7v.6h.1v-.6zM143.8 114.7v.6h.2v-.6zM139.8 114.1l.5 1.4h1.5v-1.4zM140 114.3h1.7v1.1h-1.3z" fill-rule="evenodd" fill="#373435"/>
<path d="M124 124.3h24v5.2h-24z" fill-rule="evenodd" fill="#ffd520"/>
<g fill="#373435">
<path d="M125.6 125.7h.4l1.2 1.6v-1.6h.4v2.5h-.4l-1.2-1.7v1.7h-.4z"/>
<path d="M128.2 125.7h1.8v.4h-1.3v.5h.7v.4h-.7v.7h1.4v.5h-1.9z"/>
<path d="M130.5 125.7h.5l.5 .8 .5-.8h.5l-.8 1.2 .9 1.3h-.5l-.6-.9-.6 .9h-.5l.8-1.3z"/>
<path d="M132.9 125.7h1.8v.4h-.7v2.1h-.4v-2.1h-.7z"/>
<path d="M141.4 125.8l.5-.1v1.2l.4-.6h.6l-.5 .6 .5 1.3h-.5l-.3-.9-.2 .3v.6h-.5z"/>
<path d="M143.7 126.3h1.1l.3 .2a.71 .71 0 0 1 .8-.2 .71 .71 0 0 1 .5 .6v1.3h-.5v-1.2a.32 .32 0 0 0-.4-.3 .32 .32 0 0 0-.3 .4v1.1h-.4v-1.1a.32 .32 0 0 0-.3-.4 .32 .32 0 0 0-.3 .3v1.2h-.5z"/>
<path d="M137.8 125.6h1.6v.5h-1.2l-.1 .4a.98 .98 0 0 1 1.5 .8 .98 .98 0 0 1-1.5 .8l-.5-.1 .2-.4h.1a.73 .73 0 0 0 .8 .2 .73 .73 0 0 0 .4-.7l-.3-.2-.7 .1-.4-.2z"/>
<path d="M115 270l.3-.1 .8 .9a4.5 4.5 0 0 0 3 2.1 15.6 15.6 0 0 1 4.6-.3l.2 .4-.2 .1-.1-.3a15.6 15.6 0 0 0-4.5 .3 5.2 5.2 0 0 1-3.4-2.5l-.5-.6-.3 .7h-.2zM107.2 271.9l.3-.1 .2 .2a1.96 1.96 0 0 1-.8 1.8l-1 1.6 2-1.7a1.43 1.43 0 0 1 1.3-.8 6.4 6.4 0 0 1 2.9-2.7 1.1 1.1 0 0 1 .6 1.7l-.5 1 .6 .2 .4 .4 .4-.2 .6 .1h.3a1.57 1.57 0 0 1 1.7 .3 7.5 7.5 0 0 1-4.2 3.4v-.1a8.3 8.3 0 0 0 4.1-3.2 1.2 1.2 0 0 0-1.6-.3l-.4 .1-.4-.2-.3 .2a.73 .73 0 0 1-.8 .8l-.6-.1-.5-.4a1.32 1.32 0 0 1-1.3 .7l-.5 .3a1.2 1.2 0 0 0-1.4 .5l-.5 .4a9.7 9.7 0 0 1-4.4 2l-.1-.1a4.6 4.6 0 0 1 1.2-2.3l.8-1.3zM111.8 273.4l-.2 .3 .9 .6 .5-.1 .1-.5a1.2 1.2 0 0 1-1.3-.3zM110.6 271.4l-1 1.2 1.6-.2 .1 .1a2.73 2.73 0 0 1-1.3 1.7l.2 .2 .6-.5a2.88 2.88 0 0 0 1.7-3.2 .48 .48 0 0 0-.5-.4 .48 .48 0 0 0-.4 .3zM112 273.2a.91 .91 0 0 0 1.1 .3l-.7-.4zM109.5 272.8l-.1 .1 1.3-.3zM109.3 273.1l-.3 .6 .6-.2 .4 .6a2.34 2.34 0 0 0 1.2-1.5zM107.3 272l-2.1 2.6-1.4 2.2-.4 .9a8 8 0 0 0 3.9-1.8l.4-.2 1.4-2.6-.5 .1-2 1.8-.8 .6a3.3 3.3 0 0 1 .9-1.8l.1-.1a1.9 1.9 0 0 0 .8-1.7zM108.9 274l-1 1.5 1.3-.9zM109 273.9l.3 .6a.47 .47 0 0 0 .5-.3 .47 .47 0 0 0-.3-.5zM109.4 274.7h.3l.4-.2-.2-.2zM110.4 274.4h.4l.5-.6z"/>
</g>
<g fill="none" stroke="#373435" stroke-width=".21">
<path d="M143.4 147.8h51.1v51.1h-51.1zM143.4 158h51.1M143.4 152.9h51.1M148.5 147.8v51.1M153.6 147.8v51.1M158.7 147.8v51.1M163.8 147.8v51.1M169 147.8v51.1M174.1 147.8v51.1M179.2 147.8v51.1M184.3 147.8v51.1M189.4 147.8v51.1"/>
<path d="M143.4 178.5h51.1M143.4 173.4h51.1M143.4 168.2h51.1M143.4 163.1h51.1M143.4 193.8h51.1M143.4 188.7h51.1M143.4 183.6h51.1"/>
</g>
<g font-size="17.6" fill="#ed3237">
<text x="41.2" y="189.2" transform="rotate(-28 41.2 189.2)">SUPERSEDED BY</text>
<text x="72.5" y="195" transform="rotate(-28 72.5 195)">TM2-45-Q01</text>
<text x="101.2" y="202.1" transform="rotate(-28 101.2 202.1)">(08/21)</text>
</g>
<text font-size="6.3" fill="#373435" x="114.2" y="248.9">MULTI MESSAGE SIGN</text>
<g font-size="5.6" fill="#373435">
<text x="104.1" y="257.7">“OVERSIZED FARM MACHINERY”</text>
<text x="177.7" y="273.3">TC2064</text>
</g>
<g font-size="4.2" fill="#373435">
<text x="100.6" y="267.2">APPROVED AS OFFICIAL TRAFFIC SIGN</text>
<text x="174.7" y="285.6">A</text>
</g>
<g font-size="3.9" fill="#373435">
<text x="104.4" y="17.2">600</text>
<text x="104.4" y="26">450</text>
<text x="146.8" y="38">75</text>
<text x="146.8" y="54.3">280</text>
<text x="146.8" y="73.3">70</text>
<text x="146.8" y="81.8">100CN</text>
<text x="70.2" y="85.4">25</text>
<text x="146.8" y="90.5">75</text>
<text x="147.8" y="142.9">Examples</text>
<text x="20" y="205">Colour Legend</text>
<text x="74.3" y="205.4">Notes:</text>
<text x="25.9" y="214">Black</text>
<text x="79.4" y="215.7">relevant National Heavy Vehicle Regulator (NHVR) Agricultural</text>
<text x="79.4" y="220">Machine Notice guidelines.</text>
<text x="25.9" y="223.9">Retroreflective yellow</text>
<text x="74.1" y="224.3">2. This sign shall only be used in conjunction with either, “Slow Moving</text>
<text x="79.4" y="228.7">Vehicle” sign (TC1526) and “Next x km” (TC1403) or ‘Crossing Road</text>
<text x="79.4" y="233">Ahead” (TC2065) and “Prepare to Stop” (TC1362). See examples.</text>
</g>
<text font-size="3.9" x="74.1" y="211.3">1. This multi message warning signs is utilised in accordance with the</text>
<g font-size="3.5" fill="#373435">
<text x="21.6" y="267.9">Department of Transport and Main Roads</text>
<text x="17.7" y="271.8">Infrastructure Management &amp; Delivery Division</text>
<text x="16.7" y="280.6">Designed</text>
<text x="42.7" y="280.6">Checked</text>
<text x="69.7" y="280.6">Scale</text>
<text x="98.5" y="281.3">DIRECTOR</text>
<text x="154.7" y="276.1">25/11/14</text>
<text x="157.4" y="281.2">Date</text>
<text x="16.9" y="284.8">TV 11/14</text>
<text x="43.3" y="284.9">DJ 11/14</text>
<text x="69.7" y="285.2">Not to Scale</text>
<text x="98.5" y="284.8">(Traffic Engineering and Data)</text>
</g>
<g font-size="3" fill="#373435">
<text x="111.6" y="119.4">TC1526</text>
<text x="186.4" y="119.4">TC2065</text>
<text x="130.7" y="135.5">TC1403</text>
<text x="167.7" y="135.5">TC1362</text>
</g>
</svg>
